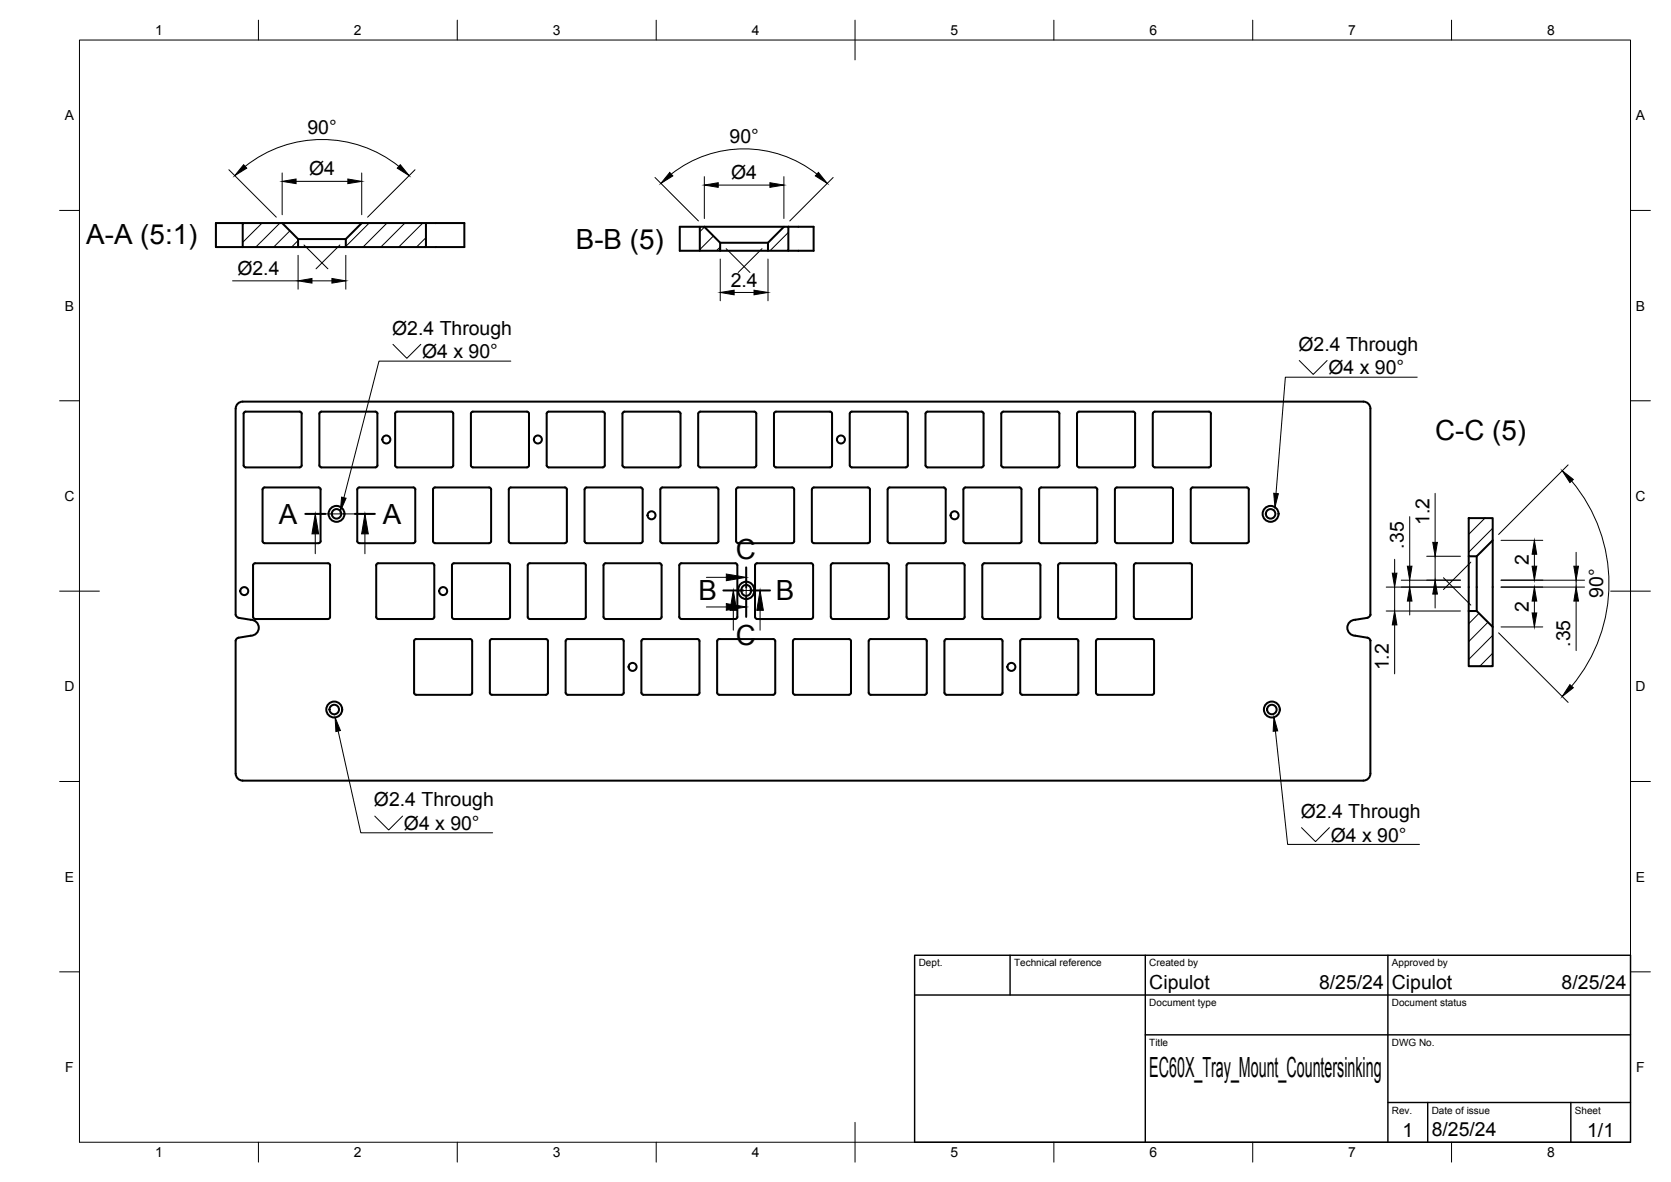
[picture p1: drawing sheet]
<svg xmlns="http://www.w3.org/2000/svg" width="420mm" height="297mm" viewBox="0 0 420 297" stroke-linecap="round" stroke-linejoin="round" font-family="sans-serif">
<!-- layer: Visible -->
<g fill="none" stroke="#000" stroke-width=".51">
<path d="M61 56.1h10l4 4v2h-14zM61 56.1h-6.7v6h6.7M71 56.1h20M91 56.1h16.1v6h-20.1v-2zM107.1 56.1h9.7v6h-9.7M176 57h1.1l4 4v2h-5.1zM176 57h-5.1v6h5.1M177.1 57h20M197.1 57h1.1v6h-5.1v-2zM198.2 57h6.4v6h-6.4M75 60.1h12M75 62.1h12"/>
<path d="M181.1 61h12M181.1 63h12M59.2 102.7v51.8M61 100.9h281.8a1.75 1.75 0 0 1 1.8 1.8M61 100.9a1.75 1.75 0 0 0-1.7 1.8M61.3 116.9v.3l.5 .2M61.7 117.5h13.7M75.8 104v13M75.9 103.9l-.3-.4-.2-.1-13.9 .1-.2 .4v13.1M75.9 116.9l-.3 .5h-.2M80.3 116.9l.1 .3 .4 .2M80.3 117v-13.1l.3-.4 .2-.1 13.9 .1 .2 .4v13.1"/>
<path d="M80.8 117.5h13.6M94.9 116.9l-.2 .5h-.3M99.4 116.9v.3l.5 .2M99.8 103.4l13.9 .1 .3 .4v13.1M99.8 117.5h13.7M99.9 103.4l-.5 .3v.2v13.1M114 116.9l-.3 .5h-.2M118.4 116.9l.1 .3 .4 .2M118.9 103.4l13.9 .1 .2 .4v13.1M118.9 117.5h13.6M118.9 103.4l-.4 .3-.1 .2v13.1M133 116.9l-.2 .5h-.3"/>
<path d="M137.5 116.9v.3l.5 .2M137.9 103.4l13.9 .1 .3 .4v13.1M137.9 117.5h13.7M138 103.4l-.5 .3v.2v13.1M152.1 116.9l-.3 .5h-.2M156.5 117v-13.1l.1-.2 .4-.3 13.9 .1 .2 .4v13.1M156.5 116.9l.1 .3 .4 .2M157 117.5h13.6M171.1 116.9l-.2 .5h-.3M175.6 117v-13.1v-.2l.5-.3 13.8 .1 .3 .4v13.1M175.6 116.9v.3l.5 .2M176.1 117.5h13.6"/>
<path d="M190.2 116.9l-.3 .5h-.2M194.6 117v-13.1l.1-.2 .4-.3 13.9 .1 .2 .4v13.1M194.6 116.9l.1 .3 .4 .2M195.1 117.5h13.6M209.2 116.9l-.2 .5h-.3M213.7 117v-13.1v-.2l.5-.3 13.8 .1 .3 .4v13.1M213.7 116.9l.2 .5h.3M214.2 117.5h13.6M228.3 116.9l-.3 .5h-.2M232.7 117v-13.1l.1-.2 .4-.3 13.9 .1 .2 .4v13.1M232.7 116.9l.1 .3 .4 .2M233.2 117.5h13.6"/>
<path d="M247.3 116.9l-.2 .5h-.3M251.8 116.9v.3l.5 .2M252.3 117.5h13.6M266.4 104v13M266.4 103.9l-.3-.4-.2-.1-13.9 .1-.2 .4v13.1M266.4 116.9l-.3 .5h-.2M270.8 116.9l.1 .3 .4 .2M271.3 117.5h13.6M285.4 104v13M285.4 103.9l-.2-.4-.3-.1-13.8 .1-.3 .4v13.1M285.4 116.9l-.2 .5h-.3M289.9 116.9v.3l.5 .2"/>
<path d="M290.4 117.5h13.6M304.5 104v13M304.5 103.9l-.3-.4-.2-.1-13.9 .1-.2 .4v13.1M304.5 116.9l-.3 .5h-.2M344.6 102.7v51.9M66 136l.1 .2 .4 .3M66.5 136.5h13.6M80.6 123v13M80.6 136l-.2 .4-.3 .1M80.6 123l-.2-.4-.3-.1-13.8 .1-.3 .4v13M89.8 136l.1 .2 .4 .3M89.8 136v-13l.1-.3 .4-.2 13.9 .1 .2 .4v13"/>
<path d="M90.3 136.5h13.6M104.4 136l-.2 .4-.3 .1M108.9 136v.2l.5 .3M109.4 136.5h13.6M123 122.5l-13.9 .1-.2 .4v13M123 122.5l.4 .2 .1 .3v13M123.5 136l-.3 .4-.2 .1M127.9 136l.1 .2 .4 .3M128.4 136.5h13.6M142 122.5l-13.8 .1-.3 .4v13M142 122.5l.3 .1 .2 .4v13M142.5 136l-.2 .4-.3 .1"/>
<path d="M147 123v13M147 136l.1 .2 .4 .3M147.5 136.5h13.6M161.1 122.5h-13.6l-.4 .2-.1 .3M161.1 122.5l.4 .2 .1 .3v13M161.6 136l-.3 .4-.2 .1M166 123v13M166.1 136l.2 .4 .2 .1M166.5 122.5l13.9 .1 .2 .4v13M166.5 136.5h13.6M166.5 122.5l-.4 .2v.3M180.6 136l-.2 .4-.3 .1"/>
<path d="M185.1 123v13M185.1 136l.1 .2 .4 .3M185.6 122.5l13.8 .1 .3 .4v13M185.6 136.5h13.6M185.6 122.5l-.4 .2-.1 .3M199.7 136l-.3 .4-.2 .1M204.1 123v13M204.2 136v.2l.4 .3M204.6 122.5l13.9 .1 .2 .4v13M204.6 136.5h13.6M204.6 122.5l-.4 .2v.3M218.7 136l-.2 .4-.3 .1"/>
<path d="M223.2 123v13M223.2 136l.1 .2 .4 .3M223.2 123l.1-.3 .4-.2 13.8 .1 .3 .4v13M223.7 136.5h13.6M237.8 136l-.3 .4-.2 .1M242.2 123v13M242.3 123v-.3l.4-.2 13.9 .1 .2 .4v13M242.3 136l.2 .4 .2 .1M242.7 136.5h13.6M256.8 136l-.2 .4-.3 .1M261.3 136v-13l.1-.3 .4-.2 13.9 .1 .2 .4v13M261.3 136l.1 .2 .4 .3"/>
<path d="M261.8 136.5h13.6M275.9 136l-.2 .4-.3 .1M280.3 136l.1-13v-.3l.4-.2 13.9 .1 .3 .4-.1 13M280.4 136l.2 .4 .2 .1M280.8 136.5h13.6M295 136l-.3 .4-.2 .1M299.4 136v-13l.1-.3 .4-.2 13.9 .1 .2 .4v13M299.4 136l.2 .4 .3 .1M299.9 136.5h13.6M314 136l-.2 .4-.3 .1M369.3 130.2h6v5.6l-4 4h-2zM369.3 139.8v13.8"/>
<path d="M371.3 139.8v13.8M375.3 135.8v21.8M59.3 154.5l.2 .5 .5 .2M60 155.3l3.1 .5a2 2 0 0 1 2 2 2 2 0 0 1-2 2l-3.4 .5-.4 .7M63.6 142.1v13M63.6 142l.3-.4 .2-.1 18.6 .1 .3 .4v13.1M63.6 155l.1 .3 .4 .2M64.1 155.6h18.4M83 155l-.3 .5h-.2M94.6 155l.1 .3 .4 .2M94.6 155.1v-13.1l.1-.2 .4-.3 13.9 .1 .2 .4v13.1M95.1 155.6h13.6"/>
<path d="M109.2 155l-.2 .5h-.3M113.6 155l.1 .3 .4 .2M113.6 155.1v-13.1l.1-.2 .4-.3 13.9 .1 .2 .4v13.1M114.1 155.6h13.6M128.2 155l-.2 .5h-.2M132.7 155l.1 .3 .4 .2M132.7 155.1v-13.1l.1-.2 .4-.3 13.9 .1 .2 .4v13.1M133.2 155.6h13.6M147.3 155l-.2 .5h-.3M151.7 155.1l.1-13.1v-.2l.5-.3 13.8 .1 .2 .4v13.1M151.8 155v.3l.5 .2M152.3 155.6h13.5"/>
<path d="M166.3 155l-.2 .5h-.2M170.8 155.1v-13.1l.1-.2 .4-.3 13.9 .1 .2 .4v13.1M170.8 155l.1 .3 .4 .2M171.3 155.6h13.6M185.4 155l-.2 .5h-.3M185.6 148.2a2.02 2.02 0 0 0 1.8 2.3 2.02 2.02 0 0 0 2.2-2M185.6 148.2a2 2 0 0 1 2-2 2 2 0 0 1 2 2M186.4 148.2a1.24 1.24 0 0 0 1.2 1.5 1.24 1.24 0 0 0 1.2-1.5M186.4 148.2a1.2 1.2 0 0 1 1.2-1.2 1.2 1.2 0 0 1 1.2 1.2M189.6 148.2v.4M189.9 155v.3l.5 .2M190.4 155.6h13.5"/>
<path d="M203.9 141.5l-13.8 .1-.2 .4-.1 13.1M204 141.5l.4 .3v.2v13.1M204.4 155l-.2 .5h-.2M208.9 155l.1 .3 .4 .2M209.4 155.6h13.6M223 141.5l-13.8 .1-.3 .4v13.1M223 141.5l.4 .3 .1 .2v13.1M223.5 155l-.2 .5h-.3M227.9 142.1v13M228 155v.3l.5 .2M228.5 155.6h13.5M242 141.5h-13.5l-.5 .3v.2"/>
<path d="M242.1 141.5l.4 .3v.2v13.1M242.5 155l-.2 .5h-.2M247 142.1v13M247 142l.1-.2 .4-.3 13.9 .1 .2 .4v13.1M247 155l.1 .3 .4 .2M247.5 155.6h13.6M261.6 155l-.2 .5h-.3M266 142.1v13M266.1 155v.3l.5 .2M266.6 141.5l13.8 .1 .3 .4-.1 13.1M266.6 155.6h13.6M266.6 141.5l-.5 .3v.2"/>
<path d="M280.7 155l-.3 .5h-.2M285.1 142.1v13M285.1 155l.1 .3 .4 .2M285.6 141.5l13.9 .1 .2 .4v13.1M285.6 155.6h13.6M285.6 141.5l-.4 .3-.1 .2M299.7 155l-.2 .5h-.3M343.8 155.3l-3 .5a2 2 0 0 0-2 1.9 2 2 0 0 0 2 2.1l3 .5 .5 .2 .3 .4M344.6 154.5l-.3 .5-.5 .2M369.3 153.6h2l4 4v9.8h-6zM59.2 161v33.4M104.6 174.6h13.6"/>
<path d="M104.6 174.6l-.2-.1-.3-.4v-13l.1-.3 .4-.2h13.6l.5 .2v13.3l-.2 .4-.3 .1M123.7 174.6h13.6M123.7 174.6l-.3-.1-.2-.4v-13v-.3l.5-.2h13.6l.4 .2 .1 13.3-.3 .4-.2 .1M142.2 161.1v13M142.2 174.1l.1 .2 .4 .3M142.2 161.1l.1-.3 .4-.2 13.9 .1 .2 .4v13l-.2 .4-.3 .1M142.7 174.6h13.6M161.8 174.6h13.6M161.8 174.6l-.4-.3-.1-.2v-13l.2-.4 .3-.1h13.6l.4 .2 .1 13.3-.3 .4-.2 .1M180.8 174.6h13.6M180.8 174.6l-.2-.1-.3-.4v-13l.3-.4 .2-.1h13.6l.5 .2v13.3l-.2 .4-.3 .1M199.9 174.6h13.6"/>
<path d="M199.9 174.6l-.3-.1-.2-.4v-13l.2-.4 .3-.1h13.6l.4 .2 .1 13.3-.3 .4-.2 .1M218.9 174.6h13.6M218.9 174.6l-.2-.1-.3-.4v-13l.3-.4 .2-.1h13.6l.5 .2v13.3l-.2 .4-.3 .1M238 174.6h13.6M238 174.6l-.4-.3-.1-.2v-13l.2-.4 .3-.1h13.6l.4 .2 .1 13.3-.3 .4-.2 .1M257 174.6h13.6M270.6 160.6h-13.6l-.4 .2-.1 13.3 .3 .4 .2 .1M270.6 160.6l.5 .2v.3v13v.2l-.5 .3M276.1 174.6h13.6M289.7 160.6h-13.6l-.4 .2-.1 13.3 .2 .4 .3 .1M289.7 160.6l.4 .2 .1 .3M290.2 161.1v13"/>
<path d="M290.2 174.1l-.3 .4-.2 .1M344.6 160.9v33.5a1.75 1.75 0 0 1-1.8 1.8h-281.8M59.3 194.4a1.75 1.75 0 0 0 1.7 1.8"/>
<circle cx="97.1" cy="110.4" r="1.01"/>
<circle cx="135.2" cy="110.4" r="1.01"/>
<circle cx="211.4" cy="110.4" r="1.01"/>
<circle cx="84.6" cy="129.1" r="2"/>
<circle cx="84.6" cy="129.1" r="1.2"/>
<circle cx="163.8" cy="129.5" r="1.01"/>
<circle cx="240" cy="129.5" r="1.01"/>
<circle cx="319.5" cy="129.1" r="2"/>
<circle cx="319.5" cy="129.1" r="1.2"/>
<circle cx="61.4" cy="148.5" r="1.01"/>
<circle cx="111.4" cy="148.5" r="1.01"/>
<circle cx="84" cy="178.3" r="2"/>
<circle cx="84" cy="178.3" r="1.2"/>
<circle cx="159.1" cy="167.6" r="1.01"/>
<circle cx="254.3" cy="167.6" r="1.01"/>
<circle cx="319.8" cy="178.3" r="2"/>
<circle cx="319.8" cy="178.3" r="1.2"/>
</g>
<!-- layer: BORDER -->
<g fill="none" stroke="#000" stroke-width=".25">
<path d="M20 10.1h390v276.9h-390zM65 5.1v5M115 5.1v5M165 5.1v5M215 5.1v10M265 5.1v5M315 5.1v5M365 5.1v5M15 52.9h5M410 52.9h5M15 100.7h5M410 100.7h5"/>
<path d="M15 148.6h10M405 148.6h10M15 196.4h5M410 196.4h5M15 244.2h5M410 244.2h5M65 287v5M115 287v5M165 287v5M215 282.1v9.9M265 287v5M315 287v5"/>
<path d="M365 287v5"/>
</g>
<!-- layer: TITLEBLOCK -->
<path d="M230 240.1h180v46.9h-180zM230 250h180M254 240.1v9.9M288 240.1v46.9M349 240.1v46.9M288 260.1h122M349 277.1h61M359 277.1v9.9M395 277.1v9.9" fill="none" stroke="#000" stroke-width=".36"/>
<!-- layer: Leaders -->
<path d="M98.8 86.5l3.5 3.6 3.5-3.6M128.4 90.7h-33.1l-8.8 34.4M326.7 90.6l3.5 3.5 3.5-3.5M356.3 94.8h-33.1l-2.4 29.2M85 183.7l5.7 25.6h33.2M320.7 183.7l3.1 28.5h33.1M94.2 205.1l3.5 3.5 3.5-3.5M327.3 208l3.5 3.5 3.5-3.5" fill="none" stroke="#000" stroke-width=".25"/>
<path d="M85.9 124.9l1.1 .3-1.4 3.3zM320.3 124l1.1 .1-.8 3.4zM84.3 180.3l1.3 3.3-1.1 .2zM320.3 180.2l1 3.5-1.2 .1z" fill="#000" stroke="#000" stroke-width=".25"/>
<!-- layer: Section Lines -->
<path d="M76.8 129.1h5M89.3 129.1h5M181.9 148.4h5M187.6 142.6v5M187.6 150v5M188.6 148.4h5" fill="none" stroke="#000" stroke-width=".51"/>
<path d="M79.3 134.2v5M81.8 129.1h7.5M91.8 134.2v5M177.6 145.1h5M177.6 152.5h5M184.4 153.4v5M186.9 148.4h1.7M187.6 147.6v2.4M191.1 153.4v5" fill="none" stroke="#000" stroke-width=".25"/>
<path d="M79.3 129.1l.8 5.1h-1.7zM91.8 129.1l.8 5.1h-1.7zM182.6 144.3l5 .8-5 .8zM182.6 151.7l5 .8-5 .9zM184.4 148.4l.8 5h-1.6zM191.1 148.4l.8 5h-1.6z" fill="#000" stroke="#000" stroke-width=".25"/>
<!-- layer: FD_Dimensions -->
<g fill="none" stroke="#000" stroke-width=".25">
<path d="M57.6 42.7l11.9 11.9M61.7 41.8a31 31 0 0 1 38.6 0M71 43.5v10.5M74.4 45.6h13.1M91 43.5v10.5M104.4 42.7l-12 11.9M164.7 44.6l10.9 10.9M168.8 43.7a29.6 29.6 0 0 1 36.6 0M177.1 44.4v10.5M180.6 46.5h13M197.1 44.4v10.5M209.5 44.6l-10.9 10.9"/>
<path d="M58.5 70.6h16.5M75 64.2v8.5M78.4 70.6h5.1M87 64.2v8.5M181.1 65.1v10.5M184.6 73.5h5M193.1 65.1v10.5M394.3 116.8l-17.5 17.5M354.5 129.8v12.5M358.7 139.8h8.5M360.8 124v12.3M360.8 139.8v6"/>
<path d="M377.4 135.8h10.5M385.8 139.3v3M395.2 120.9a40.1 40.1 0 0 1 0 51.5M396.3 138.8v3.5M348.6 147.5h18.6M348.6 153.6h18.6M350.7 140.6v3.4M350.7 147.5v6.1M350.7 157v12.3M352.3 145.8h14.9M354.5 145.8v1.7M354.5 151.1v3.4"/>
<path d="M360.8 149.3v3.5M376.8 159l17.5 17.5M377.4 145.8h21M377.4 157.6h10.5M377.4 147.5h21M385.8 151.1v2.9M396.3 145.8v1.7M396.3 151.1v12.4"/>
</g>
<g fill="#000" stroke="#000" stroke-width=".25">
<path d="M61.3 41.4l.7 .9-3 1.8zM71 45.6l3.4-.6v1.2zM87.5 45l3.5 .6-3.5 .6zM100.6 41.4l2.3 2.7-3-1.8zM168.4 43.3l.8 .9-3 1.9zM177.1 46.5l3.5-.6v1.2zM193.6 45.9l3.5 .6-3.5 .6zM205.8 43.3l2.2 2.8-3-1.9zM75 70.6l3.4-.6v1.1zM83.5 70l3.5 .6-3.5 .5zM181.1 73.5l3.5-.6v1.2zM189.6 72.9l3.5 .6-3.5 .6z"/>
<path d="M360.3 136.3h1.1l-.6 3.5zM385.8 135.8l.6 3.5h-1.2zM392.8 118.3l2.8 2.2-.9 .8zM350.1 144h1.1l-.5 3.5zM350.7 153.6l.5 3.4h-1.1zM354.5 147.5l.5 3.6h-1.1zM353.9 142.3h1.1l-.5 3.5zM360.8 145.8l.6 3.5h-1.1zM385.2 142.3h1.2l-.6 3.5zM385.2 154h1.2l-.6 3.6zM385.8 147.5l.6 3.6h-1.2zM395.7 142.3h1.2l-.6 3.5z"/>
<path d="M396.3 147.5l.6 3.6h-1.2zM394.7 172l.9 .8-2.8 2.2z"/>
</g>
<!-- layer: Edge Extensions -->
<path d="M76.4 61.6l6 5.9M85.5 61.6l-6 5.9M182.6 62.5l6 6M191.6 62.5l-6 6M362.9 145.2l6.9 6.9M369.8 141.3l-6.9 6.9" fill="none" stroke="#000" stroke-width=".25"/>
<!-- layer: Hatching -->
<g fill="none" stroke="#000" stroke-width=".25">
<path d="M61.4 56.1l-.4 .3M65.9 56.1l-4.9 4.8M70.4 56.1l-6.1 6M72.9 58l-4.1 4.1M92.8 56.1l-5.8 5.8M97.3 56.1l-6 6M101.8 56.1l-6 6M106.3 56.1l-6 6M107.1 59.7l-2.3 2.4M177.1 57.1l-1.1 1.1M179.4 59.3l-3.4 3.4M198.2 58.4l-4.6 4.6"/>
<path d="M75 60.4l-1.7 1.7M181.1 62.1l-1 .9M198.2 62.9l-.1 .1M373.4 130.2l-4.1 4.1M375.3 132.8l-6 6M371.9 154.1l-2.6 2.6M374.1 156.4l-4.8 4.8M375.3 159.7l-6 6M375.3 164.2l-3.2 3.2"/>
</g>
<g font-size="7">
<text x="21.7" y="61.2">A-A (5:1)</text>
<text x="144.8" y="62.6">B-B (5)</text>
<text x="360.8" y="110.5">C-C (5)</text>
<text x="70.1" y="131.7">A</text>
<text x="96.3" y="131.7">A</text>
<text x="185.1" y="140.5">C</text>
<text x="175.6" y="150.9">B</text>
<text x="195.1" y="150.9">B</text>
<text x="185.1" y="162.1">C</text>
<text x="289" y="270.6">EC60X_Tray_Mount_Countersinking</text>
</g>
<g font-size="4.9">
<text x="77.3" y="33.6">90°</text>
<text x="183.5" y="36">90°</text>
<text x="77.7" y="44">Ø4</text>
<text x="183.9" y="45">Ø4</text>
<text x="59.7" y="69">Ø2.4</text>
<text x="183.7" y="72.1">2.4</text>
<text x="98.6" y="84.1">Ø2.4 Through</text>
<text x="326.5" y="88.1">Ø2.4 Through</text>
<text x="106.1" y="90.1">Ø4 x 90°</text>
<text x="334" y="94.1">Ø4 x 90°</text>
<text x="359.4" y="131.9" transform="rotate(-90 359.4 131.9)">1.2</text>
<text x="353" y="137.8" transform="rotate(-90 353 137.8)">.35</text>
<text x="384.4" y="142.1" transform="rotate(-90 384.4 142.1)">2</text>
<text x="384.4" y="153.8" transform="rotate(-90 384.4 153.8)">2</text>
<text x="403.1" y="150.3" transform="rotate(-90 403.1 150.3)">90°</text>
<text x="394.8" y="162.5" transform="rotate(-90 394.8 162.5)">.35</text>
<text x="349.2" y="168.5" transform="rotate(-90 349.2 168.5)">1.2</text>
<text x="94" y="202.6">Ø2.4 Through</text>
<text x="101.6" y="208.6">Ø4 x 90°</text>
<text x="327.1" y="205.5">Ø2.4 Through</text>
<text x="334.6" y="211.5">Ø4 x 90°</text>
<text x="289" y="248.5">Cipulot</text>
<text x="331.7" y="248.5">8/25/24</text>
<text x="350" y="248.5">Cipulot</text>
<text x="392.7" y="248.5">8/25/24</text>
<text x="352.6" y="285.7">1</text>
<text x="360" y="285.5">8/25/24</text>
<text x="399.1" y="285.7">1/1</text>
</g>
<g font-size="3.5">
<text x="39" y="8.8">1</text>
<text x="89" y="8.8">2</text>
<text x="139" y="8.8">3</text>
<text x="189" y="8.8">4</text>
<text x="239" y="8.8">5</text>
<text x="289" y="8.8">6</text>
<text x="339" y="8.8">7</text>
<text x="389" y="8.8">8</text>
<text x="16.3" y="30.2">A</text>
<text x="411.3" y="30.2">A</text>
<text x="16.3" y="78">B</text>
<text x="411.3" y="78">B</text>
<text x="16.2" y="125.9">C</text>
<text x="411.2" y="125.9">C</text>
<text x="16.2" y="173.7">D</text>
<text x="411.2" y="173.7">D</text>
<text x="16.3" y="221.6">E</text>
<text x="411.3" y="221.6">E</text>
<text x="16.4" y="269.4">F</text>
<text x="411.4" y="269.4">F</text>
<text x="39" y="290.8">1</text>
<text x="89" y="290.8">2</text>
<text x="139" y="290.8">3</text>
<text x="189" y="290.8">4</text>
<text x="239" y="290.8">5</text>
<text x="289" y="290.8">6</text>
<text x="339" y="290.8">7</text>
<text x="389" y="290.8">8</text>
</g>
<g font-size="2.5">
<text x="231" y="242.9">Dept.</text>
<text x="255" y="242.9">Technical reference</text>
<text x="289" y="242.9">Created by</text>
<text x="350" y="242.9">Approved by</text>
<text x="289" y="252.8">Document type</text>
<text x="350" y="252.8">Document status</text>
<text x="289" y="262.9">Title</text>
<text x="350" y="262.9">DWG No.</text>
<text x="350" y="279.9">Rev.</text>
<text x="360" y="279.9">Date of issue</text>
<text x="396" y="279.9">Sheet</text>
</g>
</svg>
